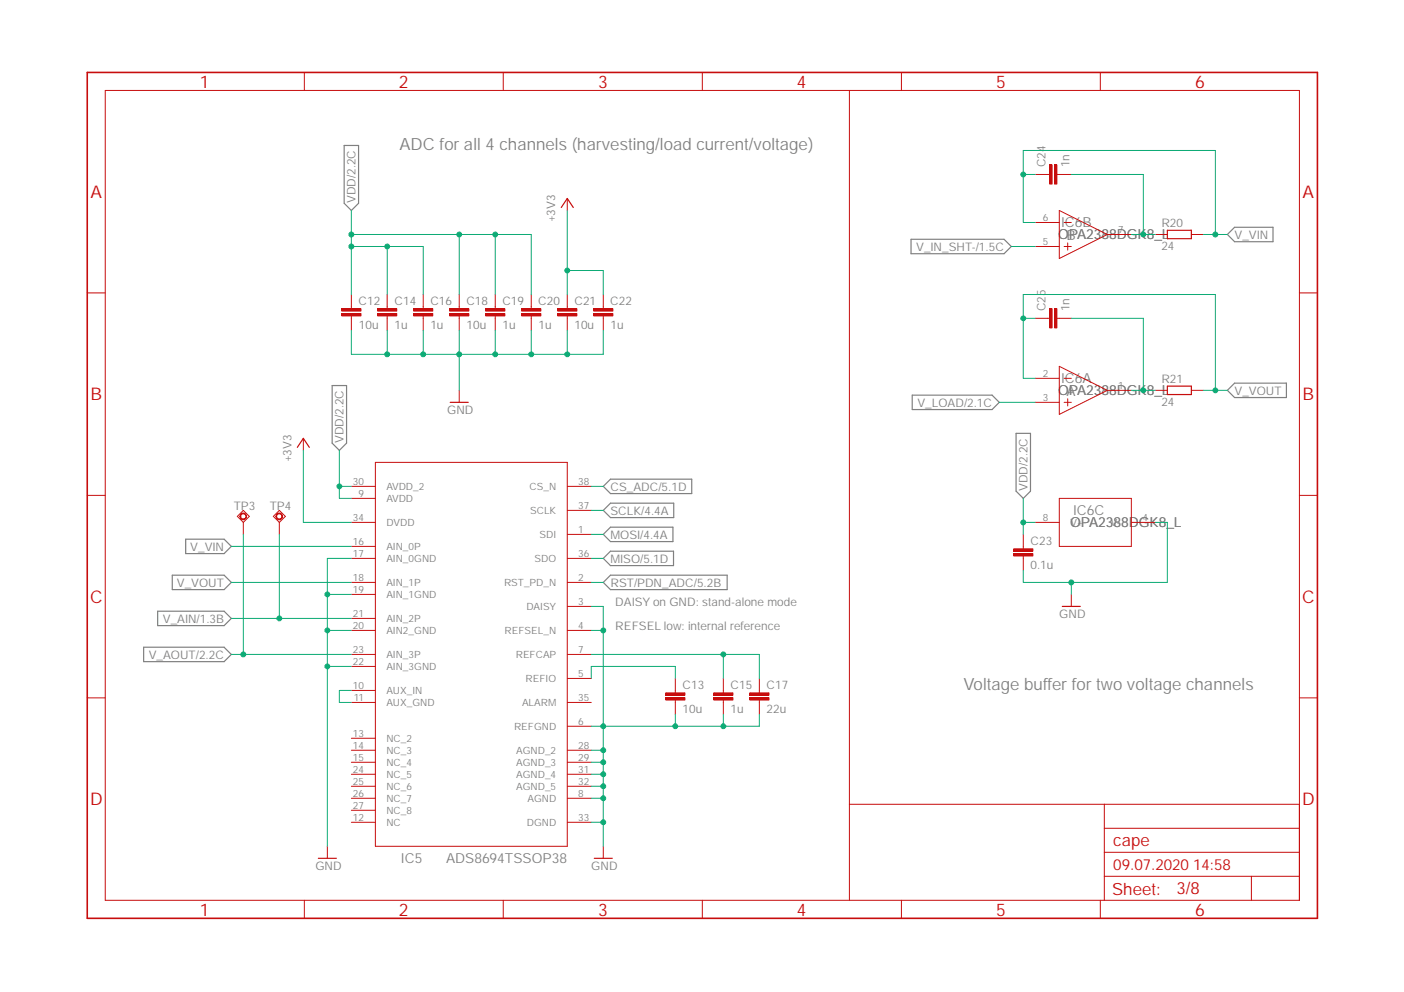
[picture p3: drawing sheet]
<svg xmlns="http://www.w3.org/2000/svg" width="297mm" height="210mm" viewBox="0 0 297 210" stroke-linecap="round" stroke-linejoin="round" font-family="sans-serif">
<path d="M17.9 15l261.2 179.9M279.1 15l-261.2 179.9" fill="none" stroke="#fff" stroke-width=".21"/>
<g fill="none" stroke="#808080" stroke-width=".25">
<path d="M72.8 30.8h3.1v12.2l-1.6 1.5-1.5-1.5zM192.7 50.6h19.7l1.6 1.6-1.6 1.5h-19.7zM259.7 49.6l1.5-1.5h8.1v3h-8.1zM70.3 81.6h3v12.2l-1.5 1.5-1.5-1.5zM193 83.6h16.9l1.5 1.5-1.5 1.6h-16.9zM215 91.7h3v12.2l-1.5 1.6-1.5-1.6zM259.7 82.6l1.5-1.5h11v3h-11zM39.3 114.1h8.1l1.5 1.5-1.5 1.5h-8.1zM127.6 108l1.6-1.5h13.3v3h-13.3zM127.6 113.1l1.6-1.5h13.2v3h-13.2zM127.6 118.2l1.6-1.6h13.3v3.1h-13.3zM127.6 102.9l1.6-1.5h17.1v3h-17.1z"/>
<path d="M30.4 137h17l1.5 1.5-1.5 1.5h-17zM33.4 129.3h14l1.5 1.6-1.5 1.5h-14zM36.4 121.7h11l1.5 1.5-1.5 1.6h-11zM129.2 121.7h24.6v3.1h-24.6l-1.6-1.6z"/>
</g>
<g fill="none" stroke="#c70d0d" stroke-width=".21">
<path d="M179.7 19.1v151.1M120 64.9v.4M120 66.8v.6M79.4 97.8h40.6v81.3h-40.6zM74.3 102.9h5.1M74.3 115.6h5.1M74.3 118.2h5.1M74.3 105.5h5.1M74.3 110.5h5.1M120 113.1h5.1M120 102.9h5.1M120 118.2h5.1"/>
<path d="M120 108h5.1M74.3 123.2h5.1M74.3 133.4h5.1M74.3 138.5h5.1M74.3 125.8h5.1M74.3 130.9h5.1M120 123.2h5.1M120 128.3h5.1M120 133.4h5.1M120 138.5h5.1M74.3 158.8h5.1M74.3 146.1h5.1"/>
<path d="M74.3 148.6h5.1M74.3 156.2h5.1M74.3 141h5.1M120 143.6h5.1M120 153.7h5.1M120 158.8h5.1M120 148.6h5.1M74.3 161.3h5.1M74.3 163.8h5.1M74.3 166.4h5.1M74.3 168.9h5.1M74.3 171.4h5.1"/>
<path d="M74.3 174h5.1M120 161.3h5.1M120 163.8h5.1M120 166.4h5.1M120 168.9h5.1M120 174h5.1"/>
</g>
<path d="M118 66.3h4v.5h-4z" fill-rule="evenodd" fill="#c70d0d"/>
<path d="M118 66.3h4v.5h-4z" fill="none" stroke="#c70d0d" stroke-width=".21"/>
<path d="M118 65.3h4v.5h-4z" fill-rule="evenodd" fill="#c70d0d"/>
<path d="M118 65.3h4v.5h-4zM120 62.3v2.6M120 67.4v2.5M160.7 146.1v.5M160.7 148.1v.5" fill="none" stroke="#c70d0d" stroke-width=".21"/>
<path d="M158.6 147.6h4.1v.5h-4.1z" fill-rule="evenodd" fill="#c70d0d"/>
<path d="M158.6 147.6h4.1v.5h-4.1z" fill="none" stroke="#c70d0d" stroke-width=".21"/>
<path d="M158.6 146.6h4.1v.5h-4.1z" fill-rule="evenodd" fill="#c70d0d"/>
<path d="M142.9 146.1v.5M142.9 148.1v.5M158.6 146.6h4.1v.5h-4.1zM160.7 143.6v2.5M160.7 148.6v2.6M127.6 179.1v2.5" fill="none" stroke="#c70d0d" stroke-width=".21"/>
<path d="M125.7 181.6h3.8" fill="none" stroke="#c70d0d" stroke-width=".25"/>
<path d="M140.8 147.6h4.1v.5h-4.1z" fill-rule="evenodd" fill="#c70d0d"/>
<path d="M140.8 147.6h4.1v.5h-4.1z" fill="none" stroke="#c70d0d" stroke-width=".21"/>
<path d="M140.8 146.6h4.1v.5h-4.1z" fill-rule="evenodd" fill="#c70d0d"/>
<path d="M140.8 146.6h4.1v.5h-4.1zM142.9 143.6v2.5M142.9 148.6v2.6M153 146.1v.5M153 148.1v.5" fill="none" stroke="#c70d0d" stroke-width=".21"/>
<path d="M151 147.6h4.1v.5h-4.1z" fill-rule="evenodd" fill="#c70d0d"/>
<path d="M151 147.6h4.1v.5h-4.1z" fill="none" stroke="#c70d0d" stroke-width=".21"/>
<path d="M151 146.6h4.1v.5h-4.1z" fill-rule="evenodd" fill="#c70d0d"/>
<path d="M89.5 64.9v.4M89.5 66.8v.6M151 146.6h4.1v.5h-4.1zM153 143.6v2.5M153 148.6v2.6" fill="none" stroke="#c70d0d" stroke-width=".21"/>
<path d="M87.5 66.3h4.1v.5h-4.1z" fill-rule="evenodd" fill="#c70d0d"/>
<path d="M87.5 66.3h4.1v.5h-4.1z" fill="none" stroke="#c70d0d" stroke-width=".21"/>
<path d="M87.5 65.3h4.1v.5h-4.1z" fill-rule="evenodd" fill="#c70d0d"/>
<path d="M81.9 64.9v.4M81.9 66.8v.6M87.5 65.3h4.1v.5h-4.1zM89.5 62.3v2.6M89.5 67.4v2.5" fill="none" stroke="#c70d0d" stroke-width=".21"/>
<path d="M79.9 66.3h4v.5h-4z" fill-rule="evenodd" fill="#c70d0d"/>
<path d="M79.9 66.3h4v.5h-4z" fill="none" stroke="#c70d0d" stroke-width=".21"/>
<path d="M79.9 65.3h4v.5h-4z" fill-rule="evenodd" fill="#c70d0d"/>
<path d="M79.9 65.3h4v.5h-4zM81.9 62.3v2.6M81.9 67.4v2.5M127.6 64.9v.4M127.6 66.8v.6M97.2 82.6v2.5" fill="none" stroke="#c70d0d" stroke-width=".21"/>
<path d="M95.2 85.1h3.9" fill="none" stroke="#c70d0d" stroke-width=".25"/>
<path d="M125.6 66.3h4.1v.5h-4.1z" fill-rule="evenodd" fill="#c70d0d"/>
<path d="M125.6 66.3h4.1v.5h-4.1z" fill="none" stroke="#c70d0d" stroke-width=".21"/>
<path d="M125.6 65.3h4.1v.5h-4.1z" fill-rule="evenodd" fill="#c70d0d"/>
<path d="M74.3 64.9v.4M74.3 66.8v.6M125.6 65.3h4.1v.5h-4.1zM127.6 62.3v2.6M127.6 67.4v2.5" fill="none" stroke="#c70d0d" stroke-width=".21"/>
<path d="M72.3 66.3h4.1v.5h-4.1z" fill-rule="evenodd" fill="#c70d0d"/>
<path d="M72.3 66.3h4.1v.5h-4.1z" fill="none" stroke="#c70d0d" stroke-width=".21"/>
<path d="M72.3 65.3h4.1v.5h-4.1z" fill-rule="evenodd" fill="#c70d0d"/>
<path d="M72.3 65.3h4.1v.5h-4.1zM74.3 62.3v2.6M74.3 67.4v2.5M112.4 64.9v.4M112.4 66.8v.6" fill="none" stroke="#c70d0d" stroke-width=".21"/>
<path d="M110.4 66.3h4v.5h-4z" fill-rule="evenodd" fill="#c70d0d"/>
<path d="M110.4 66.3h4v.5h-4z" fill="none" stroke="#c70d0d" stroke-width=".21"/>
<path d="M110.4 65.3h4v.5h-4z" fill-rule="evenodd" fill="#c70d0d"/>
<path d="M104.8 64.9v.4M104.8 66.8v.6M110.4 65.3h4v.5h-4zM112.4 62.3v2.6M112.4 67.4v2.5" fill="none" stroke="#c70d0d" stroke-width=".21"/>
<path d="M102.7 66.3h4.1v.5h-4.1z" fill-rule="evenodd" fill="#c70d0d"/>
<path d="M102.7 66.3h4.1v.5h-4.1z" fill="none" stroke="#c70d0d" stroke-width=".21"/>
<path d="M102.7 65.3h4.1v.5h-4.1z" fill-rule="evenodd" fill="#c70d0d"/>
<path d="M97.2 64.9v.4M97.2 66.8v.6M102.7 65.3h4.1v.5h-4.1zM104.8 62.3v2.6M104.8 67.4v2.5" fill="none" stroke="#c70d0d" stroke-width=".21"/>
<path d="M95.1 66.3h4.1v.5h-4.1z" fill-rule="evenodd" fill="#c70d0d"/>
<path d="M95.1 66.3h4.1v.5h-4.1z" fill="none" stroke="#c70d0d" stroke-width=".21"/>
<path d="M95.1 65.3h4.1v.5h-4.1z" fill-rule="evenodd" fill="#c70d0d"/>
<path d="M95.1 65.3h4.1v.5h-4.1zM97.2 62.3v2.6M97.2 67.4v2.5M216.5 115.6v.5M216.5 117.6v.6" fill="none" stroke="#c70d0d" stroke-width=".21"/>
<path d="M214.5 117.1h4v.5h-4z" fill-rule="evenodd" fill="#c70d0d"/>
<path d="M214.5 117.1h4v.5h-4z" fill="none" stroke="#c70d0d" stroke-width=".21"/>
<path d="M214.5 116.1h4v.5h-4z" fill-rule="evenodd" fill="#c70d0d"/>
<path d="M221.6 67.4h.5M223.6 67.4h.5M214.5 116.1h4v.5h-4zM216.5 113.1v2.5M216.5 118.2v2.5M226.7 125.8v2.5M69.3 179.1v2.5" fill="none" stroke="#c70d0d" stroke-width=".21"/>
<path d="M224.7 128.3h3.9M67.4 181.6h3.8" fill="none" stroke="#c70d0d" stroke-width=".25"/>
<path d="M223.1 65.3h.5v4.1h-.5z" fill-rule="evenodd" fill="#c70d0d"/>
<path d="M223.1 65.3h.5v4.1h-.5z" fill="none" stroke="#c70d0d" stroke-width=".21"/>
<path d="M222.1 65.3h.5v4.1h-.5z" fill-rule="evenodd" fill="#c70d0d"/>
<path d="M221.6 36.9h.5M223.6 36.9h.5M219 67.4h2.6M222.1 65.3h.5v4.1h-.5zM224.1 67.4h2.6" fill="none" stroke="#c70d0d" stroke-width=".21"/>
<path d="M223.1 34.9h.5v4.1h-.5z" fill-rule="evenodd" fill="#c70d0d"/>
<path d="M223.1 34.9h.5v4.1h-.5z" fill="none" stroke="#c70d0d" stroke-width=".21"/>
<path d="M222.1 34.9h.5v4.1h-.5z" fill-rule="evenodd" fill="#c70d0d"/>
<g fill="none" stroke="#c70d0d" stroke-width=".21">
<path d="M219 36.9h2.6M222.1 34.9h.5v4.1h-.5zM224.1 36.9h2.6M219 52.2h5.1M219 47.1h5.1M224.1 44.5l10.2 5.1-10.2 5.1zM225.1 52.2h1.6M225.1 47.1h1.6M225.9 51.4v1.5M234.3 49.6h5.1M244.4 49.6h2.6M252.1 49.6h2.5"/>
<path d="M224.1 77.5l10.2 5.1-10.2 5.1zM219 80.1h5.1M219 85.1h5.1M225.1 80.1h1.6M225.1 85.1h1.6M225.9 84.4v1.5M234.3 82.6h5.1M244.4 82.6h2.6M252.1 82.6h2.5M51.5 108l1.2 1.3-1.2 1.2-1.3-1.2zM219 110.5h5.1M224.1 105.5h15.3v10.1h-15.3z"/>
<path d="M239.4 110.5h5"/>
</g>
<path d="M247 48.7h5.1v1.8h-5.1zM247 81.7h5.1v1.8h-5.1z" fill="none" stroke="#c70d0d" stroke-width=".25"/>
<path d="M51.1 108.7a.71 .71 0 0 1 1 .3 .71 .71 0 0 1-.5 .9 .71 .71 0 0 1-.8-.6h.1a.56 .56 0 0 1 .8-.5 .56 .56 0 0 1 .2 .9 .56 .56 0 0 1-.9-.2l-.1-.2h-.1z" fill-rule="evenodd" fill="#c70d0d"/>
<path d="M51.1 108.7a.71 .71 0 0 1 1 .3 .71 .71 0 0 1-.5 .9 .71 .71 0 0 1-.8-.6h.1a.56 .56 0 0 1 .8-.5 .56 .56 0 0 1 .2 .9 .56 .56 0 0 1-.9-.2l-.1-.2h-.1zM51.5 110.5v2.6M57.8 109.3l1.3-1.3 1.3 1.3-1.3 1.2z" fill="none" stroke="#c70d0d" stroke-width=".21"/>
<path d="M58.7 108.7a.71 .71 0 0 1 1 .3 .71 .71 0 0 1-.5 .9 .71 .71 0 0 1-.8-.6h.1a.55 .55 0 0 1 .7-.6 .55 .55 0 0 1 .3 .9 .55 .55 0 0 1-.9-.1l-.2-.2z" fill-rule="evenodd" fill="#c70d0d"/>
<g fill="none" stroke="#c70d0d" stroke-width=".21">
<path d="M22.3 19.1h252.6v171.4h-252.6zM64.4 15.3v3.8M106.5 15.3v3.8M148.6 15.3v3.8M190.7 15.3v3.8M232.8 15.3v3.8M120 42v2.5M18.5 62h3.8M274.9 62h3.8M64.2 92.8v2.5M18.5 104.8h3.8M58.7 108.7a.71 .71 0 0 1 1 .3 .71 .71 0 0 1-.5 .9 .71 .71 0 0 1-.8-.6h.1a.55 .55 0 0 1 .7-.6 .55 .55 0 0 1 .3 .9 .55 .55 0 0 1-.9-.1l-.2-.2z"/>
<path d="M59.1 110.5v2.6M274.9 104.8h3.8M18.5 147.7h3.8M274.9 147.7h3.8M233.6 170.2v20.3M233.6 175.3h41.3M274.9 170.2h-95.2v20.3M64.4 190.5v3.8M106.5 190.5v3.8M148.6 190.5v3.8M190.7 190.5v3.8M232.8 190.5v3.8"/>
<path d="M233.6 185.4h41.3M233.6 180.3h41.3M264.8 185.4v5.1"/>
</g>
<path d="M118.7 43.9l1.3-1.9 1.3 1.9M62.9 94.7l1.3-1.9 1.2 1.9" fill="none" stroke="#c70d0d" stroke-width=".25"/>
<path d="M18.5 15.3h260.2v179h-260.2z" fill="none" stroke="#c70d0d" stroke-width=".34"/>
<path d="M125.1 128.3h2.5v5.1M125.1 174h2.5v5.1" fill="none" stroke="#0dab75" stroke-width=".21"/>
<circle cx="127.6" cy="174" r=".51" fill="#0dab75"/>
<g fill="none" stroke="#0dab75" stroke-width=".21">
<path d="M125.1 133.4h2.5v40.6"/>
<circle cx="127.6" cy="174" r=".51"/>
</g>
<circle cx="127.6" cy="133.4" r=".51" fill="#0dab75"/>
<g fill="none" stroke="#0dab75" stroke-width=".21">
<path d="M125.1 158.8h2.5"/>
<circle cx="127.6" cy="133.4" r=".51"/>
</g>
<circle cx="127.6" cy="158.8" r=".51" fill="#0dab75"/>
<g fill="none" stroke="#0dab75" stroke-width=".21">
<path d="M125.1 161.3h2.5"/>
<circle cx="127.6" cy="158.8" r=".51"/>
</g>
<circle cx="127.6" cy="161.3" r=".51" fill="#0dab75"/>
<g fill="none" stroke="#0dab75" stroke-width=".21">
<path d="M125.1 163.8h2.5"/>
<circle cx="127.6" cy="161.3" r=".51"/>
</g>
<circle cx="127.6" cy="163.8" r=".51" fill="#0dab75"/>
<g fill="none" stroke="#0dab75" stroke-width=".21">
<path d="M125.1 166.4h2.5"/>
<circle cx="127.6" cy="163.8" r=".51"/>
</g>
<circle cx="127.6" cy="166.4" r=".51" fill="#0dab75"/>
<g fill="none" stroke="#0dab75" stroke-width=".21">
<path d="M125.1 168.9h2.5"/>
<circle cx="127.6" cy="166.4" r=".51"/>
</g>
<circle cx="127.6" cy="168.9" r=".51" fill="#0dab75"/>
<g fill="none" stroke="#0dab75" stroke-width=".21">
<path d="M153 151.2v2.5M160.7 151.2v2.5h-17.8"/>
<circle cx="127.6" cy="168.9" r=".51"/>
</g>
<circle cx="153" cy="153.7" r=".51" fill="#0dab75"/>
<g fill="none" stroke="#0dab75" stroke-width=".21">
<path d="M142.9 151.2v2.5h-15.3"/>
<circle cx="153" cy="153.7" r=".51"/>
</g>
<circle cx="142.9" cy="153.7" r=".51" fill="#0dab75"/>
<circle cx="142.9" cy="153.7" r=".51" fill="none" stroke="#0dab75" stroke-width=".21"/>
<circle cx="127.6" cy="153.7" r=".51" fill="#0dab75"/>
<g fill="none" stroke="#0dab75" stroke-width=".21">
<path d="M120 69.9v5.1h7.6v-5.1M125.1 153.7h2.5"/>
<circle cx="127.6" cy="153.7" r=".51"/>
</g>
<circle cx="120" cy="75" r=".51" fill="#0dab75"/>
<g fill="none" stroke="#0dab75" stroke-width=".21">
<path d="M74.3 75h22.9M89.5 69.9v5.1"/>
<circle cx="120" cy="75" r=".51"/>
</g>
<circle cx="89.5" cy="75" r=".51" fill="#0dab75"/>
<g fill="none" stroke="#0dab75" stroke-width=".21">
<path d="M74.3 69.9v5.1M81.9 69.9v5.1"/>
<circle cx="89.5" cy="75" r=".51"/>
</g>
<circle cx="81.9" cy="75" r=".51" fill="#0dab75"/>
<g fill="none" stroke="#0dab75" stroke-width=".21">
<path d="M97.2 69.9v5.1"/>
<circle cx="81.9" cy="75" r=".51"/>
</g>
<circle cx="97.2" cy="75" r=".51" fill="#0dab75"/>
<g fill="none" stroke="#0dab75" stroke-width=".21">
<path d="M104.8 69.9v5.1M112.4 69.9v5.1h-15.2"/>
<circle cx="97.2" cy="75" r=".51"/>
</g>
<circle cx="104.8" cy="75" r=".51" fill="#0dab75"/>
<g fill="none" stroke="#0dab75" stroke-width=".21">
<path d="M112.4 75h7.6"/>
<circle cx="104.8" cy="75" r=".51"/>
</g>
<circle cx="112.4" cy="75" r=".51" fill="#0dab75"/>
<g fill="none" stroke="#0dab75" stroke-width=".21">
<path d="M97.2 75v7.6M74.3 118.2h-5v60.9M69.3 125.8h5"/>
<circle cx="112.4" cy="75" r=".51"/>
</g>
<circle cx="69.3" cy="125.8" r=".51" fill="#0dab75"/>
<g fill="none" stroke="#0dab75" stroke-width=".21">
<path d="M69.3 133.4h5"/>
<circle cx="69.3" cy="125.8" r=".51"/>
</g>
<circle cx="69.3" cy="133.4" r=".51" fill="#0dab75"/>
<g fill="none" stroke="#0dab75" stroke-width=".21">
<path d="M69.3 141h5"/>
<circle cx="69.3" cy="133.4" r=".51"/>
</g>
<circle cx="69.3" cy="141" r=".51" fill="#0dab75"/>
<g fill="none" stroke="#0dab75" stroke-width=".21">
<path d="M244.4 110.5h2.6v12.7h-30.5v-2.5M226.7 123.2v2.6"/>
<circle cx="69.3" cy="141" r=".51"/>
</g>
<circle cx="226.6" cy="123.2" r=".51" fill="#0dab75"/>
<g fill="none" stroke="#0dab75" stroke-width=".21">
<path d="M125.1 138.5h35.6v5.1M153 138.5v5.1"/>
<circle cx="226.6" cy="123.2" r=".51"/>
</g>
<circle cx="153" cy="138.5" r=".51" fill="#0dab75"/>
<g fill="none" stroke="#0dab75" stroke-width=".21">
<path d="M216.5 67.4h2.5M257.1 62.3h-40.6v17.8M254.6 82.6h5.1M125.1 108h2.5M125.1 113.1h2.5M125.1 118.2h2.5M125.1 102.9h2.5M48.9 123.2h25.4M125.1 123.2h2.5M125.1 143.6v-2.6h17.8v2.6"/>
<circle cx="153" cy="138.5" r=".51"/>
</g>
<circle cx="216.5" cy="67.4" r=".51" fill="#0dab75"/>
<g fill="none" stroke="#0dab75" stroke-width=".21">
<path d="M257.1 62.3v20.3"/>
<circle cx="216.5" cy="67.4" r=".51"/>
</g>
<circle cx="257.1" cy="82.6" r=".51" fill="#0dab75"/>
<g fill="none" stroke="#0dab75" stroke-width=".21">
<path d="M216.5 80.1h2.5M59.1 113.1v17.8M48.9 130.9h25.4M74.3 146.1h-2.5v2.5h2.5"/>
<circle cx="257.1" cy="82.6" r=".51"/>
</g>
<circle cx="59.1" cy="130.9" r=".51" fill="#0dab75"/>
<g fill="none" stroke="#0dab75" stroke-width=".21">
<path d="M51.5 113.1v25.4M48.9 138.5h25.4"/>
<circle cx="59.1" cy="130.9" r=".51"/>
</g>
<circle cx="51.5" cy="138.5" r=".51" fill="#0dab75"/>
<g fill="none" stroke="#0dab75" stroke-width=".21">
<path d="M214 52.2h5M71.8 95.3v10.2h2.5M71.8 102.9h2.5"/>
<circle cx="51.5" cy="138.5" r=".51"/>
</g>
<circle cx="71.8" cy="102.9" r=".51" fill="#0dab75"/>
<g fill="none" stroke="#0dab75" stroke-width=".21">
<path d="M74.3 52.2h15.2v10.1M112.4 49.6h-38.1v12.7"/>
<circle cx="71.8" cy="102.9" r=".51"/>
</g>
<circle cx="74.3" cy="52.2" r=".51" fill="#0dab75"/>
<g fill="none" stroke="#0dab75" stroke-width=".21">
<path d="M81.9 52.2v10.1"/>
<circle cx="74.3" cy="52.2" r=".51"/>
</g>
<circle cx="81.9" cy="52.2" r=".51" fill="#0dab75"/>
<g fill="none" stroke="#0dab75" stroke-width=".21">
<path d="M97.2 49.6v12.7"/>
<circle cx="81.9" cy="52.2" r=".51"/>
</g>
<circle cx="97.2" cy="49.6" r=".51" fill="#0dab75"/>
<g fill="none" stroke="#0dab75" stroke-width=".21">
<path d="M104.8 49.6v12.7"/>
<circle cx="97.2" cy="49.6" r=".51"/>
</g>
<circle cx="104.8" cy="49.6" r=".51" fill="#0dab75"/>
<g fill="none" stroke="#0dab75" stroke-width=".21">
<path d="M74.3 44.5v5.1M112.4 49.6v12.7"/>
<circle cx="104.8" cy="49.6" r=".51"/>
</g>
<circle cx="74.3" cy="49.6" r=".51" fill="#0dab75"/>
<g fill="none" stroke="#0dab75" stroke-width=".21">
<path d="M216.5 105.5v7.6M216.5 110.5h2.5"/>
<circle cx="74.3" cy="49.6" r=".51"/>
</g>
<circle cx="216.5" cy="110.5" r=".51" fill="#0dab75"/>
<g fill="none" stroke="#0dab75" stroke-width=".21">
<path d="M226.7 67.4h15.2v15.2M239.4 82.6h5"/>
<circle cx="216.5" cy="110.5" r=".51"/>
</g>
<circle cx="241.9" cy="82.6" r=".51" fill="#0dab75"/>
<g fill="none" stroke="#0dab75" stroke-width=".21">
<path d="M226.7 36.9h15.2v12.7M239.4 49.6h5"/>
<circle cx="241.9" cy="82.6" r=".51"/>
</g>
<circle cx="241.9" cy="49.6" r=".51" fill="#0dab75"/>
<g fill="none" stroke="#0dab75" stroke-width=".21">
<path d="M219 36.9h-2.5v-5.1h40.6v17.8M254.6 49.6h5.1M48.9 115.6h25.4"/>
<circle cx="241.9" cy="49.6" r=".51"/>
</g>
<circle cx="257.1" cy="49.6" r=".51" fill="#0dab75"/>
<g fill="none" stroke="#0dab75" stroke-width=".21">
<path d="M216.5 36.9v10.2h2.5"/>
<circle cx="257.1" cy="49.6" r=".51"/>
</g>
<circle cx="216.5" cy="36.9" r=".51" fill="#0dab75"/>
<g fill="none" stroke="#0dab75" stroke-width=".21">
<path d="M120 44.5v17.8M120 57.2h7.6M64.2 95.3v15.2h10.1M211.4 85.1h7.6"/>
<circle cx="216.5" cy="36.9" r=".51"/>
</g>
<circle cx="120" cy="57.2" r=".51" fill="#0dab75"/>
<g fill="none" stroke="#0dab75" stroke-width=".21">
<path d="M127.6 57.2v5.1"/>
<circle cx="120" cy="57.2" r=".51"/>
</g>
<g font-size="3.7" fill="#c70d0d">
<text x="42.3" y="18.5">1</text>
<text x="84.4" y="18.5">2</text>
<text x="126.5" y="18.5">3</text>
<text x="168.6" y="18.5">4</text>
<text x="210.7" y="18.5">5</text>
<text x="252.9" y="18.5">6</text>
<text x="19.1" y="41.9">A</text>
<text x="275.6" y="41.9">A</text>
<text x="19.1" y="84.7">B</text>
<text x="275.6" y="84.7">B</text>
<text x="19" y="127.6">C</text>
<text x="275.5" y="127.6">C</text>
<text x="19" y="170.4">D</text>
<text x="275.5" y="170.4">D</text>
<text x="42.3" y="193.7">1</text>
<text x="84.4" y="193.7">2</text>
<text x="126.5" y="193.7">3</text>
<text x="168.6" y="193.7">4</text>
<text x="210.7" y="193.7">5</text>
<text x="252.9" y="193.7">6</text>
</g>
<g font-size="3.6" fill="#808080">
<text x="84.5" y="31.8">ADC for all 4 channels (harvesting/load current/voltage)</text>
<text x="203.8" y="146.1">Voltage buffer for two voltage channels</text>
</g>
<g font-size="3.6" fill="#c70d0d">
<text x="235.5" y="179.1">cape</text>
<text x="235.3" y="189.4">Sheet:</text>
<text x="248.9" y="189.2">3/8</text>
</g>
<text font-size="3.2" fill="#c70d0d" x="235.5" y="184.2">09.07.202014:58</text>
<g font-size="2.9" fill="#808080">
<text x="223.9" y="50.6">OPA2388DGK8_L</text>
<text x="224.5" y="48.1">IC6B</text>
<text x="225.6" y="50.9">B</text>
<text x="223.9" y="83.7">OPA2388DGK8_L</text>
<text x="224.5" y="81.1">IC6A</text>
<text x="225.6" y="83.9">A</text>
<text x="226.4" y="111.6">OPA2388DGK8_L</text>
<text x="227" y="109.1">IC6C</text>
<text x="84.8" y="182.7">IC5</text>
<text x="94.4" y="182.7">ADS8694TSSOP38</text>
</g>
<g font-size="2.5" fill="#808080">
<text x="221.2" y="35.4" transform="rotate(-90 221.2 35.4)">C24</text>
<text x="226.3" y="35.4" transform="rotate(-90 226.3 35.4)">1n</text>
<text x="75.2" y="43" transform="rotate(-90 75.2 43)">VDD/2.2C</text>
<text x="117.5" y="47.1" transform="rotate(-90 117.5 47.1)">+3V3</text>
<text x="193.8" y="53">V_IN_SHT-/1.5C</text>
<text x="245.7" y="52.9">24</text>
<text x="245.7" y="48.1">R20</text>
<text x="261.2" y="50.5">V_VIN</text>
<text x="75.9" y="64.5">C12</text>
<text x="83.5" y="64.5">C14</text>
<text x="91.1" y="64.5">C16</text>
<text x="98.7" y="64.5">C18</text>
<text x="106.3" y="64.5">C19</text>
<text x="113.9" y="64.5">C20</text>
<text x="121.5" y="64.5">C21</text>
<text x="129.1" y="64.5">C22</text>
<text x="221.2" y="65.9" transform="rotate(-90 221.2 65.9)">C25</text>
<text x="226.3" y="65.9" transform="rotate(-90 226.3 65.9)">1n</text>
<text x="75.9" y="69.5">10u</text>
<text x="83.5" y="69.5">1u</text>
<text x="91.1" y="69.5">1u</text>
<text x="98.7" y="69.5">10u</text>
<text x="106.3" y="69.5">1u</text>
<text x="113.9" y="69.5">1u</text>
<text x="121.5" y="69.5">10u</text>
<text x="129.2" y="69.5">1u</text>
<text x="245.7" y="81.1">R21</text>
<text x="261.2" y="83.5">V_VOUT</text>
<text x="94.6" y="87.7">GND</text>
<text x="194.1" y="86">V_LOAD/2.1C</text>
<text x="245.7" y="85.9">24</text>
<text x="72.7" y="93.8" transform="rotate(-90 72.7 93.8)">VDD/2.2C</text>
<text x="61.6" y="97.8" transform="rotate(-90 61.6 97.8)">+3V3</text>
<text x="49.4" y="107.9">TP3</text>
<text x="57.1" y="107.9">TP4</text>
<text x="129.2" y="103.8">CS_ADC/5.1D</text>
<text x="217.4" y="103.9" transform="rotate(-90 217.4 103.9)">VDD/2.2C</text>
<text x="129.2" y="108.9">SCLK/4.4A</text>
<text x="129.2" y="114">MOSI/4.4A</text>
<text x="40.3" y="116.5">V_VIN</text>
<text x="129.2" y="119">MISO/5.1D</text>
<text x="218" y="115.2">C23</text>
<text x="37.4" y="124.1">V_VOUT</text>
<text x="129.2" y="124.1">RST/PDN_ADC/5.2B</text>
<text x="218" y="120.3">0.1u</text>
<text x="34.5" y="131.7">V_AIN/1.3B</text>
<text x="130.2" y="128.3">DAISY on GND: stand-alone mode</text>
<text x="224.1" y="130.9">GND</text>
<text x="130.2" y="133.4">REFSEL low: internal reference</text>
<text x="31.5" y="139.4">V_AOUT/2.2C</text>
<text x="144.4" y="145.7">C13</text>
<text x="154.6" y="145.7">C15</text>
<text x="162.2" y="145.7">C17</text>
<text x="144.4" y="150.8">10u</text>
<text x="154.5" y="150.8">1u</text>
<text x="162.2" y="150.8">22u</text>
<text x="66.7" y="184.2">GND</text>
<text x="125.1" y="184.2">GND</text>
</g>
<g font-size="2.1" fill="#808080">
<text x="220.6" y="46.7">6</text>
<text x="220.6" y="51.8">5</text>
<text x="236.6" y="49.2">7</text>
<text x="220.6" y="79.7">2</text>
<text x="236.6" y="82.3">1</text>
<text x="220.6" y="84.8">3</text>
<text x="74.7" y="102.6">30</text>
<text x="75.9" y="105.1">9</text>
<text x="81.7" y="103.7">AVDD_2</text>
<text x="81.7" y="106.2">AVDD</text>
<text x="112.1" y="103.7">CS_N</text>
<text x="122.3" y="107.7">37</text>
<text x="122.3" y="102.6">38</text>
<text x="74.7" y="110.2">34</text>
<text x="81.7" y="111.3">DVDD</text>
<text x="112.2" y="108.8">SCLK</text>
<text x="114.2" y="113.8">SDI</text>
<text x="122.3" y="112.7">1</text>
<text x="220.6" y="110.2">8</text>
<text x="226.5" y="111.3">V+</text>
<text x="235" y="111.3">V-</text>
<text x="241.7" y="110.2">4</text>
<text x="74.7" y="115.3">16</text>
<text x="74.7" y="117.8">17</text>
<text x="81.7" y="116.4">AIN_0P</text>
<text x="81.7" y="118.9">AIN_0GND</text>
<text x="113.1" y="118.9">SDO</text>
<text x="122.3" y="117.8">36</text>
<text x="74.7" y="122.9">18</text>
<text x="74.7" y="125.4">19</text>
<text x="81.7" y="124">AIN_1P</text>
<text x="106.6" y="124">RST_PD_N</text>
<text x="122.3" y="122.9">2</text>
<text x="74.7" y="130.5">21</text>
<text x="81.7" y="126.5">AIN_1GND</text>
<text x="81.7" y="131.6">AIN_2P</text>
<text x="111.4" y="129.1">DAISY</text>
<text x="122.3" y="127.9">3</text>
<text x="74.7" y="133">20</text>
<text x="81.7" y="134.2">AIN2_GND</text>
<text x="106.8" y="134.2">REFSEL_N</text>
<text x="122.3" y="133">4</text>
<text x="74.7" y="140.6">22</text>
<text x="74.7" y="138.1">23</text>
<text x="81.7" y="141.8">AIN_3GND</text>
<text x="81.7" y="139.2">AIN_3P</text>
<text x="109.1" y="139.2">REFCAP</text>
<text x="122.3" y="143.2">5</text>
<text x="122.3" y="138.1">7</text>
<text x="74.7" y="145.7">10</text>
<text x="74.8" y="148.3">11</text>
<text x="81.7" y="146.9">AUX_IN</text>
<text x="81.7" y="149.4">AUX_GND</text>
<text x="110.4" y="149.4">ALARM</text>
<text x="111.2" y="144.3">REFIO</text>
<text x="122.3" y="148.3">35</text>
<text x="74.7" y="155.9">13</text>
<text x="108.8" y="154.5">REFGND</text>
<text x="122.3" y="153.3">6</text>
<text x="74.7" y="158.4">14</text>
<text x="74.7" y="161">15</text>
<text x="81.7" y="157">NC_2</text>
<text x="81.7" y="159.5">NC_3</text>
<text x="109.2" y="159.5">AGND_2</text>
<text x="122.3" y="158.4">28</text>
<text x="122.3" y="161">29</text>
<text x="74.7" y="163.5">24</text>
<text x="74.7" y="166">25</text>
<text x="81.7" y="162.1">NC_4</text>
<text x="81.7" y="164.6">NC_5</text>
<text x="81.7" y="167.1">NC_6</text>
<text x="109.2" y="162.1">AGND_3</text>
<text x="109.2" y="164.6">AGND_4</text>
<text x="109.2" y="167.1">AGND_5</text>
<text x="122.3" y="163.5">31</text>
<text x="122.3" y="166">32</text>
<text x="74.7" y="168.6">26</text>
<text x="74.7" y="171.1">27</text>
<text x="74.7" y="173.7">12</text>
<text x="81.7" y="169.7">NC_7</text>
<text x="81.7" y="172.2">NC_8</text>
<text x="111.6" y="169.7">AGND</text>
<text x="122.3" y="168.6">8</text>
<text x="122.3" y="173.7">33</text>
<text x="81.7" y="174.8">NC</text>
<text x="111.5" y="174.8">DGND</text>
</g>
</svg>
